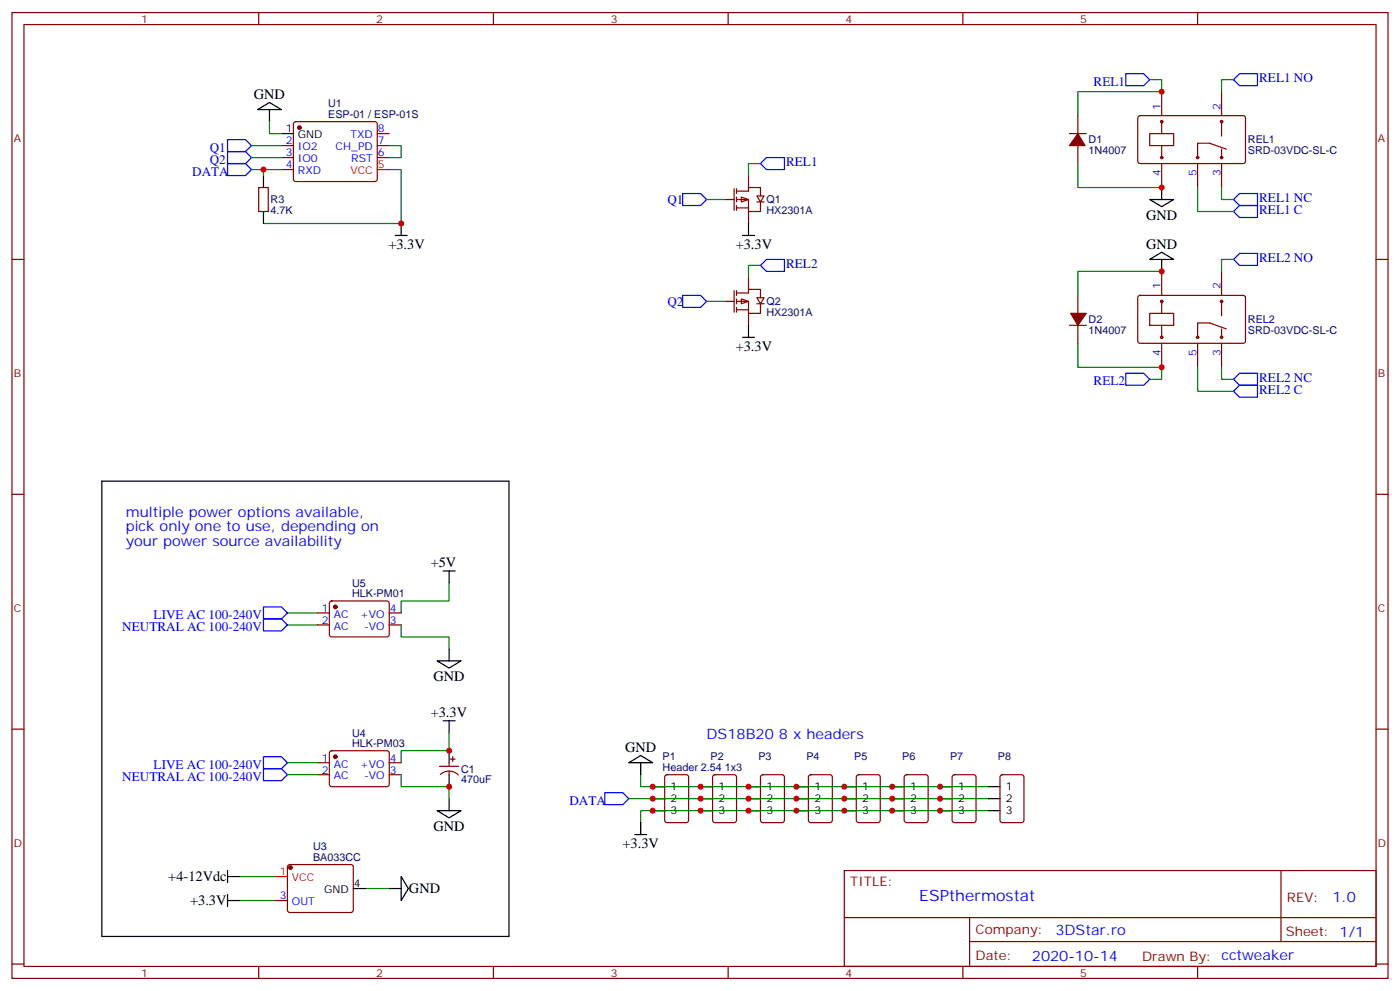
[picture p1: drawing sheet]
<svg xmlns="http://www.w3.org/2000/svg" width="412mm" height="292mm" viewBox="0 0 412 292" stroke-linecap="round" stroke-linejoin="round" font-family="sans-serif">
<g fill="none" stroke="#870000" stroke-width=".35">
<path d="M3.5 3.7h405.4v284.3h-405.4zM7.1 7.2h398.2v277.3h-398.2zM76.2 3.7v3.5M145.3 3.7v3.5M214.5 3.7v3.5M283.6 3.7v3.5M352.8 3.7v3.5M86.7 36l.4-.2h23.3l.5 .2 .2 .5v16.5l-.7 .4h-23.5l-.5-.7v-16.2zM111.1 39.3h3.6M335.4 34.2l.4-.2 30.7 .1 .4 .6-.1 13-.6 .5-30.6-.1-.5-.7v-12.7zM338.7 39.3h7v3.6h-7zM342.2 27v7"/>
<path d="M342.2 35.8v3.5M359.8 27v7M359.8 35.8v4.2M76.2 55.2h2.8v7.1h-2.8zM82.9 42.9h3.5M82.9 46.4h3.5M82.9 49.9h3.5M111.1 42.9h3.6M111.1 46.4h3.6M342.2 42.9v3.5M342.2 48.2v7M352.8 48.2v7"/>
<path d="M359.8 43.9v2.5M359.8 48.2v7M361.2 43.9l-4.9-1.7h-3.5v4.2M3.5 76.4h3.6M342.2 79.9v7.1M359.8 79.9v7.1M405.3 76.4h3.6M335.4 87.2l.4-.2h30.7l.4 .7-.1 12.9-.6 .5-30.6-.1-.5-.6v-12.7zM338.7 92.3h7v3.5h-7zM342.2 88.7v3.6M342.2 95.8v3.5M359.8 88.7v4.3"/>
<path d="M359.8 96.8v2.5M361.2 96.8l-4.9-1.7h-3.5v4.2M342.2 101.1v7M352.8 101.1v7M359.8 101.1v7M3.5 145.5h3.6M405.3 145.5h3.6M97.2 177.1l.5-.2 16.5 .1 .5 .6-.1 9.5-.7 .4-16.5-.1-.4-.6v-9.2zM93.5 180.4h3.5M93.5 184h3.5M114.7 180.4h3.5M114.7 184h3.5"/>
<path d="M3.5 214.7h3.6M405.3 214.7h3.6M93.5 224.5h3.5M93.5 228.1h3.5M97.2 221.2l.5-.2 16.5 .1 .5 .6-.1 9.5-.7 .4-16.5-.1-.4-.6v-9.2zM114.7 224.5h3.5M114.7 228.1h3.5M129.5 225.6h5.6M129.8 228a3.8 3.8 0 0 1 5.2 .1M132.3 224.5v1.1M132.3 227v1.1M132.6 223.5h1.5"/>
<path d="M133.3 222.8v1.4M84.9 254.7l.5-.2h18l.5 .2 .2 .5-.1 13-.6 .4h-18.3l-.4-.7v-12.7zM248.7 256.3h156.6v28.2h-156.6zM377.3 256.3v20.9M81.1 265.1h3.6M248.7 270.1h156.5M285.6 277.2h119.6M285.6 270.1v14.2M3.5 283.8h3.6M76.2 284.5v3.5M145.3 284.5v3.5M214.5 284.5v3.5"/>
<path d="M283.6 284.5v3.5M352.8 284.5v3.5M405.3 283.8h3.6"/>
<circle cx="342.2" cy="35.8" r=".35"/>
<circle cx="359.8" cy="35.8" r=".35"/>
<circle cx="342.2" cy="46.4" r=".35"/>
<circle cx="352.8" cy="46.4" r=".35"/>
<circle cx="359.8" cy="46.4" r=".35"/>
<circle cx="342.2" cy="88.7" r=".35"/>
<circle cx="342.2" cy="99.3" r=".35"/>
<circle cx="352.8" cy="99.3" r=".35"/>
<circle cx="359.8" cy="88.7" r=".35"/>
<circle cx="359.8" cy="99.3" r=".35"/>
</g>
<g fill="none" stroke="#008700" stroke-width=".35">
<path d="M79.4 35.8v3.5h3.5M363.4 23.5h-3.6v3.5M74.1 42.9h8.8M74.1 46.4h8.8M74.1 49.9h8.8M77.6 49.9v1.8M114.7 49.9h3.5v15.9h-40.6M114.7 42.9h3.5v3.5h-3.5M352.8 55.2v7.1h10.6M359.8 55.2v3.5h3.6M363.4 76.4h-3.6v3.5M352.8 108.1v7.1h10.6"/>
<path d="M359.8 108.1v3.6h3.6M132.3 171.6v5.3h-14.1v3.5M84.7 184h8.8M84.7 180.4h8.8M118.2 184v3.5h14.1v3.5M132.3 215.7v5.3h-14.1v3.5M84.7 224.5h8.8M84.7 228.1h8.8M118.2 228.1v3.5h14.1v3.5M70.6 258.1h10.5M70.6 265.1h10.5M107.6 261.6h7.1"/>
</g>
<g fill="#870000" stroke="#870000" stroke-width=".35">
<circle cx="88.2" cy="37.6" r=".53"/>
<circle cx="85.5" cy="255.4" r=".53"/>
<circle cx="98.8" cy="178.7" r=".53"/>
<circle cx="98.8" cy="222.8" r=".53"/>
</g>
<g fill="none" stroke="#000" stroke-width=".35">
<path d="M75.8 32.3l3.6-2.1 3.5 2.1zM79.4 32.3v3.5M82.9 39.3h3.5M77.6 51.7v3.5M338.7 58.7h7l-3.5 2.2zM342.2 55.2v3.5M77.6 62.3v3.5M116.4 69.3h3.5M118.2 65.8v3.5M338.7 76.4l3.5-2.1 3.5 2.1zM342.2 76.4v3.5M30 141.6h119.9v134.1h-119.9z"/>
<path d="M130.5 168.1h3.6M132.3 168.1v3.5M128.8 194.6h7l-3.5 2.1zM132.3 191v3.6M130.5 212.2h3.6M132.3 212.2v3.5M128.8 238.7h7l-3.5 2.1zM132.3 221v3.5M132.3 228.1v3.5M132.3 235.1v3.6M67 258.1h3.6M67 256.3v3.5"/>
<path d="M118.2 258.1l2.1 3.5-2.1 3.5zM67 263.3v3.6M67 265.1h3.6M104.1 261.6h3.5M114.7 261.6h3.5"/>
</g>
<path d="M111.1 49.9h3.6M81.1 258.1h3.6" fill="none" stroke="#f00" stroke-width=".35"/>
<g fill="none" stroke="#00f" stroke-width=".35">
<path d="M365.1 21.7h5.3v3.5h-5.3l-1.7-1.7zM67 41.1h5.3l1.8 1.8-1.8 1.7h-5.3zM67 44.6h5.3l1.8 1.8-1.8 1.8h-5.3zM67 48.2h5.3l1.8 1.7-1.8 1.8h-5.3zM365.1 57h5.3v3.5h-5.3l-1.7-1.8zM363.4 62.3l1.7-1.8h5.3v3.5h-5.3zM363.4 76.4l1.7-1.8h5.3v3.5h-5.3zM363.4 115.2l1.7-1.8h5.3v3.5h-5.3zM365.1 109.9h5.3v3.5h-5.3l-1.7-1.7zM77.6 178.7h5.3l1.8 1.7-1.8 1.8h-5.3zM77.6 182.2h5.3l1.8 1.8-1.8 1.7h-5.3zM77.6 222.8h5.3l1.8 1.7-1.8 1.8h-5.3z"/>
<path d="M77.6 226.3h5.3l1.8 1.8-1.8 1.7h-5.3z"/>
</g>
<path d="M218.4 58l2.1 .7-2.1 .7z" fill="#fff" stroke="#870000" stroke-width=".35"/>
<g fill="none" stroke="#870000" stroke-width=".35">
<path d="M213.4 58.7h2.9M216.3 55.6v6.3M217 56.3h3.5v-1.1h3.5v2.5M217 58.7h3.5v3.6M217 55.6v1.4M217 58v1.4M220.5 51.7v3.5M223 57.7h2.1l-1.1 1.7zM223 59.4h2.1M224 59.4v2.9h-3.5M217 61.2h3.5M217 60.5v1.4"/>
<path d="M220.5 62.3v3.5"/>
</g>
<path d="M218.4 88l2.1 .7-2.1 .7z" fill="#fff" stroke="#870000" stroke-width=".35"/>
<g fill="none" stroke="#870000" stroke-width=".35">
<path d="M315 39.3h5M317.5 34v5.3M317.5 42.9v5.3M213.4 88.7h2.9M216.3 85.5v6.4M217 86.3h3.5v-1.1h3.5v2.5M217 88.7h3.5v3.6M217 91.2h3.5M217 85.5v1.5M217 88v1.4M217 90.5v1.4M220.5 81.7v3.5"/>
<path d="M220.5 92.3v3.5M223 87.7h2.1l-1.1 1.7zM223 89.4h2.1M224 89.4v2.9h-3.5M315 95.8h5M317.5 87v5.3M317.5 95.8v5.3M196 228.3l.5-.2h5.6l.7 .4v13l-.4 .6-5.9 .1-.7-.5v-12.9zM210.1 228.3l.5-.2h5.7l.6 .4 .1 13-.5 .6-5.9 .1-.6-.5-.1-12.9zM224.2 228.3l.5-.2h5.7l.6 .4 .1 13-.5 .6-5.9 .1-.6-.5-.1-12.9zM238.4 228.3l.4-.2h5.7l.6 .4 .1 13-.5 .6-5.9 .1-.6-.5-.1-12.9zM252.5 228.3l.4-.2h5.7l.6 .4 .1 13-.5 .6-5.9 .1-.6-.5-.1-12.9z"/>
<path d="M266.6 228.3l.5-.2h5.6l.6 .4 .1 13-.5 .6-5.8 .1-.7-.5-.1-12.9zM280.7 228.3l.5-.2h5.6l.7 .4v13l-.4 .6-5.9 .1-.7-.5v-12.9zM294.8 228.3l.5-.2h5.6l.7 .4v13l-.4 .6-5.9 .1-.7-.5v-12.9z"/>
</g>
<path d="M331.6 21.7h5.3l1.8 1.8-1.8 1.7h-5.3zM201.1 57h5.3l1.7 1.7-1.7 1.8h-5.3zM224 48.2l1.8-1.8h5.3v3.5h-5.3zM224 78.1l1.8-1.7h5.3v3.5h-5.3zM201.1 87h5.3l1.7 1.7-1.7 1.8h-5.3zM331.6 109.9h5.3l1.8 1.8-1.8 1.7h-5.3zM178.2 233.4h5.2l1.8 1.7-1.8 1.8h-5.2z" fill="none" stroke="#00f" stroke-width=".35"/>
<path d="M338.7 23.5h3.5v3.5h-24.7v7M208.1 58.7h5.3M224 48.2h-3.5v3.5M317.5 48.2v7h24.7M224 78.1h-3.5v3.6M342.2 79.9h-24.7v7.1M208.1 88.7h5.3M317.5 101.1v7h24.7v3.6h-3.5M185.2 235.1h105.8M188.7 228.1v3.5h102.3M291 238.7h-102.3v3.5" fill="none" stroke="#008700" stroke-width=".35"/>
<g fill="none" stroke="#000" stroke-width=".35">
<path d="M218.7 69.3h3.5M220.5 65.8v3.5M218.7 99.3h3.5M220.5 95.8v3.5M185.2 224.5l3.5-2.1 3.6 2.1zM188.7 224.5v3.6M192.3 231.6h3.5M192.3 235.1h3.5M192.3 238.7h3.5M206.4 231.6h3.5M206.4 235.1h3.5M206.4 238.7h3.5"/>
<path d="M220.5 231.6h3.5M220.5 235.1h3.5M220.5 238.7h3.5M234.6 231.6h3.5M234.6 235.1h3.5M234.6 238.7h3.5M248.7 231.6h3.5M248.7 235.1h3.5M248.7 238.7h3.5M262.8 231.6h3.5M262.8 235.1h3.5M262.8 238.7h3.5"/>
<path d="M276.9 231.6h3.6M276.9 235.1h3.6M276.9 238.7h3.6M291 231.6h3.6M291 235.1h3.6M291 238.7h3.6M187 245.7h3.5M188.7 242.2v3.5"/>
</g>
<g fill="#870000" stroke="#870000" stroke-width=".35">
<path d="M317.5 39.3l2.1 3.6h-4.6z"/>
<path d="M315.4 92.3h4.6l-2.5 3.5z"/>
</g>
<g fill="#c00">
<circle cx="132.3" cy="221" r=".88"/>
<circle cx="132.3" cy="231.6" r=".88"/>
<circle cx="77.6" cy="49.9" r=".88"/>
<circle cx="206.4" cy="231.6" r=".88"/>
<circle cx="220.5" cy="231.6" r=".88"/>
<circle cx="234.6" cy="231.6" r=".88"/>
<circle cx="248.7" cy="231.6" r=".88"/>
<circle cx="262.8" cy="231.6" r=".88"/>
<circle cx="276.9" cy="231.6" r=".88"/>
<circle cx="206.4" cy="235.1" r=".88"/>
<circle cx="220.5" cy="235.1" r=".88"/>
<circle cx="234.6" cy="235.1" r=".88"/>
<circle cx="248.7" cy="235.1" r=".88"/>
<circle cx="262.8" cy="235.1" r=".88"/>
<circle cx="276.9" cy="235.1" r=".88"/>
<circle cx="206.4" cy="238.7" r=".88"/>
<circle cx="220.5" cy="238.7" r=".88"/>
<circle cx="234.6" cy="238.7" r=".88"/>
<circle cx="248.7" cy="238.7" r=".88"/>
<circle cx="262.8" cy="238.7" r=".88"/>
<circle cx="276.9" cy="238.7" r=".88"/>
<circle cx="192.3" cy="235.1" r=".88"/>
<circle cx="192.3" cy="231.6" r=".88"/>
<circle cx="192.3" cy="238.7" r=".88"/>
<circle cx="118.2" cy="65.8" r=".88"/>
<circle cx="342.2" cy="27" r=".88"/>
<circle cx="342.2" cy="55.2" r=".88"/>
<circle cx="342.2" cy="79.9" r=".88"/>
<circle cx="342.2" cy="108.1" r=".88"/>
</g>
<text font-size="4.6" fill="#00f" x="270.8" y="265.3">ESPthermostat</text>
<g font-size="4.2">
<text x="74.8" y="29.1">GND</text>
<text x="337.6" y="64.8">GND</text>
<text x="114.4" y="73.3">+3.3V</text>
<text x="216.7" y="73.3">+3.3V</text>
<text x="337.6" y="73.2">GND</text>
<text x="216.7" y="103.3">+3.3V</text>
<text x="126.9" y="167">+5V</text>
<text x="127.7" y="200.6">GND</text>
<text x="126.9" y="211.1">+3.3V</text>
<text x="184.2" y="221.3">GND</text>
<text x="127.7" y="244.6">GND</text>
<text x="183.4" y="249.7">+3.3V</text>
<text x="49.6" y="259.5">+4-12Vdc</text>
<text x="120.5" y="263">GND</text>
<text x="56" y="266.5">+3.3V</text>
</g>
<g font-size="4.2" fill="#00f">
<text x="37" y="152.2">multiple power options available,</text>
<text x="37" y="156.5">pick only one to use, depending on</text>
<text x="37" y="160.7">your power source availability</text>
<text x="208.1" y="217.5">DS18B20 8 x headers</text>
<text x="392.5" y="265.6">1.0</text>
<text x="310.9" y="275.1">3DStar.ro</text>
<text x="304" y="282.9">2020-10-14</text>
</g>
<g font-size="3.9" fill="#00f">
<text x="322.1" y="25.3">REL1</text>
<text x="370.9" y="24.2">REL1 NO</text>
<text x="61.8" y="44.6">Q1</text>
<text x="56.6" y="51.7">DATA</text>
<text x="61.8" y="48.2">Q2</text>
<text x="231.6" y="48.9">REL1</text>
<text x="370.9" y="59.5">REL1 NC</text>
<text x="196.6" y="60">Q1</text>
<text x="370.9" y="63.1">REL1 C</text>
<text x="370.9" y="77.2">REL2 NO</text>
<text x="231.6" y="78.9">REL2</text>
<text x="196.6" y="90">Q2</text>
<text x="322.1" y="113.5">REL2</text>
<text x="370.9" y="112.4">REL2 NC</text>
<text x="370.9" y="116">REL2 C</text>
<text x="36" y="185.7">NEUTRAL AC 100-240V</text>
<text x="45.3" y="182.2">LIVE AC 100-240V</text>
<text x="45.3" y="226.3">LIVE AC 100-240V</text>
<text x="36" y="229.8">NEUTRAL AC 100-240V</text>
<text x="167.7" y="236.9">DATA</text>
</g>
<g font-size="3.9" fill="#800">
<text x="250.5" y="260.9">TITLE:</text>
<text x="379.1" y="265.6">REV:</text>
<text x="287.4" y="275.1">Company:</text>
<text x="378.7" y="275.7">Sheet: 1/1</text>
<text x="287.4" y="282.8">Date:</text>
<text x="336.4" y="282.8">Drawn By: cctweaker</text>
</g>
<g font-size="3.2" fill="#800">
<text x="41.6" y="6.7">1</text>
<text x="110.8" y="6.7">2</text>
<text x="179.9" y="6.7">3</text>
<text x="249.1" y="6.7">4</text>
<text x="318.2" y="6.7">5</text>
<text x="4.1" y="41.8">A</text>
<text x="405.9" y="41.8">A</text>
<text x="4.1" y="110.9">B</text>
<text x="405.9" y="110.9">B</text>
<text x="4.1" y="180.1">C</text>
<text x="405.9" y="180.1">C</text>
<text x="4.1" y="249.2">D</text>
<text x="405.9" y="249.2">D</text>
<text x="41.6" y="287.5">1</text>
<text x="110.8" y="287.5">2</text>
<text x="179.9" y="287.5">3</text>
<text x="249.1" y="287.5">4</text>
<text x="318.2" y="287.5">5</text>
</g>
<g font-size="3.2" fill="#000080">
<text x="96.7" y="34.7">ESP-01 / ESP-01S</text>
<text x="96.7" y="31.6">U1</text>
<text x="320.7" y="45.4">1N4007</text>
<text x="320.7" y="42.2">D1</text>
<text x="367.6" y="45.4">SRD-03VDC-SL-C</text>
<text x="367.6" y="42.2">REL1</text>
<text x="79.7" y="59.9">R3</text>
<text x="225.8" y="59.8">Q1</text>
<text x="79.7" y="63.1">4.7K</text>
<text x="225.8" y="63">HX2301A</text>
<text x="225.8" y="89.8">Q2</text>
<text x="225.8" y="93">HX2301A</text>
<text x="320.7" y="95.1">D2</text>
<text x="367.6" y="95.1">REL2</text>
<text x="320.7" y="98.4">1N4007</text>
<text x="367.6" y="98.3">SRD-03VDC-SL-C</text>
<text x="103.7" y="172.8">U5</text>
<text x="103.7" y="175.7">HLK-PM01</text>
<text x="103.7" y="219.8">HLK-PM03</text>
<text x="103.7" y="216.9">U4</text>
<text x="135.8" y="227.5">C1</text>
<text x="195.2" y="227">Header 2.54 1x3</text>
<text x="195.2" y="223.8">P1</text>
<text x="209.3" y="223.8">P2</text>
<text x="223.4" y="223.8">P3</text>
<text x="237.5" y="223.8">P4</text>
<text x="251.6" y="223.8">P5</text>
<text x="265.7" y="223.8">P6</text>
<text x="279.9" y="223.8">P7</text>
<text x="294" y="223.8">P8</text>
<text x="135.8" y="230.6">470uF</text>
<text x="92.2" y="250.3">U3</text>
<text x="92.2" y="253.5">BA033CC</text>
</g>
<g font-size="3.2" fill="#00f">
<text x="341.8" y="32.3" transform="rotate(-90 341.8 32.3)">1</text>
<text x="359.5" y="32.3" transform="rotate(-90 359.5 32.3)">2</text>
<text x="103.2" y="40.7">TXD</text>
<text x="111.3" y="39">8</text>
<text x="84.2" y="42.5">2</text>
<text x="84.2" y="46">3</text>
<text x="87.7" y="44.3">IO2</text>
<text x="87.7" y="47.8">IO0</text>
<text x="98.8" y="44.3">CH_PD</text>
<text x="103.5" y="47.8">RST</text>
<text x="111.3" y="46">6</text>
<text x="111.3" y="42.5">7</text>
<text x="84.2" y="49.6">4</text>
<text x="87.7" y="51.3">RXD</text>
<text x="341.8" y="51.9" transform="rotate(-90 341.8 51.9)">4</text>
<text x="352.4" y="51.9" transform="rotate(-90 352.4 51.9)">5</text>
<text x="359.5" y="51.9" transform="rotate(-90 359.5 51.9)">3</text>
<text x="341.8" y="85.2" transform="rotate(-90 341.8 85.2)">1</text>
<text x="359.5" y="85.2" transform="rotate(-90 359.5 85.2)">2</text>
<text x="341.8" y="104.8" transform="rotate(-90 341.8 104.8)">4</text>
<text x="352.4" y="104.8" transform="rotate(-90 352.4 104.8)">5</text>
<text x="359.5" y="104.8" transform="rotate(-90 359.5 104.8)">3</text>
<text x="94.8" y="183.6">2</text>
<text x="94.8" y="180.1">1</text>
<text x="98.3" y="185.4">AC</text>
<text x="98.3" y="181.9">AC</text>
<text x="106.1" y="181.9">+VO</text>
<text x="107.2" y="185.4">-VO</text>
<text x="114.8" y="180.1">4</text>
<text x="114.8" y="183.6">3</text>
<text x="94.8" y="227.7">2</text>
<text x="94.8" y="224.2">1</text>
<text x="98.3" y="226">AC</text>
<text x="106.1" y="226">+VO</text>
<text x="114.8" y="224.2">4</text>
<text x="114.8" y="227.7">3</text>
<text x="98.3" y="229.5">AC</text>
<text x="107.2" y="229.5">-VO</text>
<text x="82.5" y="264.8">3</text>
<text x="86" y="266.5">OUT</text>
</g>
<g font-size="3.2">
<text x="84.2" y="39">1</text>
<text x="87.7" y="40.7">GND</text>
<text x="197.6" y="232.7">1</text>
<text x="211.7" y="232.7">1</text>
<text x="225.8" y="232.7">1</text>
<text x="239.9" y="232.7">1</text>
<text x="254" y="232.7">1</text>
<text x="268.1" y="232.7">1</text>
<text x="282.2" y="232.7">1</text>
<text x="296.3" y="232.7">1</text>
<text x="197.6" y="236.2">2</text>
<text x="197.6" y="239.7">3</text>
<text x="211.7" y="236.2">2</text>
<text x="211.7" y="239.7">3</text>
<text x="225.8" y="236.2">2</text>
<text x="225.8" y="239.7">3</text>
<text x="239.9" y="236.2">2</text>
<text x="239.9" y="239.7">3</text>
<text x="254" y="236.2">2</text>
<text x="254" y="239.7">3</text>
<text x="268.1" y="236.2">2</text>
<text x="268.1" y="239.7">3</text>
<text x="282.2" y="236.2">2</text>
<text x="282.2" y="239.7">3</text>
<text x="296.3" y="236.2">2</text>
<text x="296.3" y="239.7">3</text>
<text x="95.5" y="263">GND</text>
<text x="104.2" y="261.2">4</text>
</g>
<g font-size="3.2" fill="#f00">
<text x="103.2" y="51.3">VCC</text>
<text x="111.3" y="49.6">5</text>
<text x="82.5" y="257.7">1</text>
<text x="86" y="259.5">VCC</text>
</g>
</svg>
